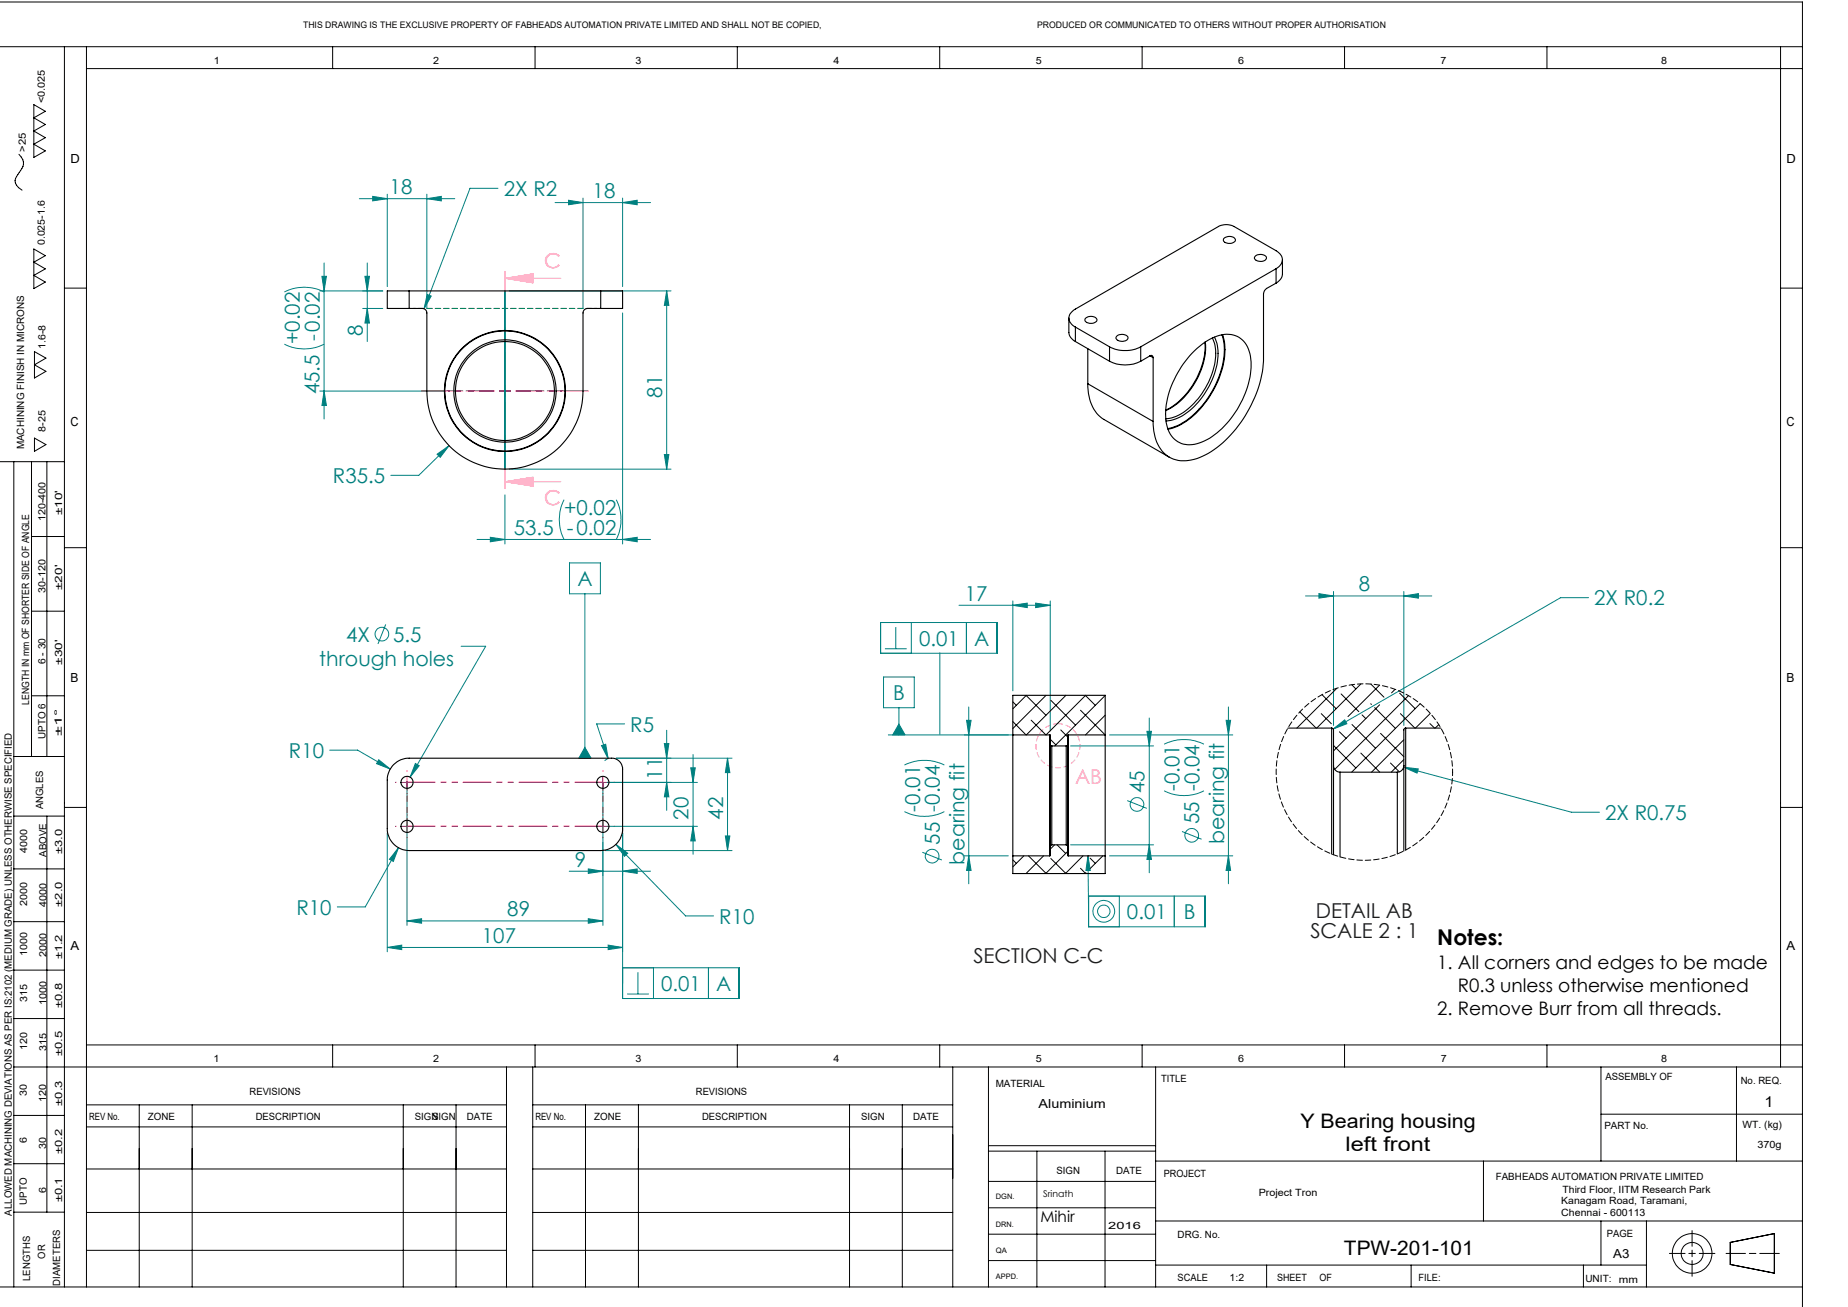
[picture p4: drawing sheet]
<svg xmlns="http://www.w3.org/2000/svg" width="420mm" height="297mm" viewBox="0 0 420 297" stroke-linecap="round" stroke-linejoin="round" font-family="sans-serif">
<g fill="none" stroke="#008080" stroke-width=".23">
<path d="M73.7 59.8v35.4M81.7 45.2h21.7M83.5 59.8v17.8M84.7 44.6l3.3 .6-3.3 .4zM88 44.1v21M97 45.2l3.3-.6v1zM97 44.1v26M113.2 42.8h-6.4l-10.4 27.4M126.2 46h21.6M129.2 45.5l3.3 .5-3.3 .5zM132.5 45v25.1M141.5 46l3.3-.5v1z"/>
<path d="M141.5 45v20.1M64.6 78.2a9.9 9.9 0 0 0 9.1 0M64.6 66.4a9.9 9.9 0 0 1 9.1 0M72.7 66.1h14.3M73.2 62.8h1l-.5 3.3zM82.4 70.1h4.6M82.9 62.8h1.1l-.5 3.3zM83.5 70.1l.5 3.3h-1.1zM97.1 66.9l.9 .4-1.6 2.9zM114.8 66.1v40.5M115.7 66.1h36.8M141.5 71.1v52.5"/>
<path d="M151.5 66.1l.5 3.3h-1zM151.5 66.1v40.5M72.7 88.9h28.2M73.7 88.9l.5 3.2h-1zM99.3 103.2l2.8-1.9-2.1 2.6zM102.1 101.3l-6.9 6.7h-6.4M114.8 112.5v11.1M115.7 106.6h36.8M128.2 113.6a9.9 9.9 0 0 0 0 9M140.1 113.6a9.9 9.9 0 0 1 0 9M151 103.3h1l-.5 3.3zM108.4 122.6h39.4"/>
<path d="M111.4 122.1l3.4 .5-3.4 .5zM129.4 127.9h7.1v7h-7.1zM132.9 134.9v37.4M141.5 122.6l3.3-.5v1zM217.9 137.5h20.8M230.2 137.5l3.3-.4v1zM230.2 136.6v20.4M235.4 137.1l3.3 .4-3.3 .6zM238.7 136.6v29.5M296.7 135.4h28.7M299.8 134.9l3.3 .5-3.3 .5zM303.1 134.4v30.4"/>
<path d="M319.1 135.4l3.3-.5v1zM319.1 134.4v30.4M361 135.8h-6.3l-51.7 29.9M87.7 141.9l-1.8 4.4M104.8 146.9h5.6l-17.2 29.7M200.1 141.5h26.5v6.9h-26.5zM200.8 153.8h7v7h-7zM201.1 147.4h5M203.6 142.5v4.9M207.1 141.5v6.9M213.6 148.3v18.6M219.6 141.5v6.9"/>
<path d="M74.9 170.5h6.4l7.4 4.3M86.1 172.6l2.6 2.2-3.1-1.3zM92.5 178.8v31.5M94.4 173.5l.9 .5-2.1 2.6zM132.9 169.8l1.4 2.5h-2.7zM136.7 169.4l1-.3 .5 3.3zM137 178.8v31.5M138 177.8h20.5M138.1 172.5l-.7 .4M140 172.3h26.4M142 164.5h-6.4l2.6 7.9M151 169h1l-.5 3.3z"/>
<path d="M151.5 177.8l.5 3.3h-1zM151.5 165.9v18.2M157 174.5h1l-.5 3.3zM157.5 171.4v22.7M165.3 172.3v21M165.3 172.3l.6 3.3h-1zM201.9 167h28.3M204.3 160.8v6.2M204.3 164.5l1.4 2.5h-2.8zM205.6 173.8a10.2 10.2 0 0 1 9 0M219.7 163.7h1l-.5 3.3zM220.2 160.7v40.1"/>
<path d="M243.3 169.5h18.9M252.2 167h28M260.7 166.2h1l-.5 3.3zM261.2 163.2v35.1M264.6 179.7a9.9 9.9 0 0 0 9 0M264.6 169.1a10.2 10.2 0 0 1 9 0M278.7 163.7h1l-.5 3.3zM279.2 160.7v40.1M303 165.7l2.6-2.1 .5 .9zM319 174.3l38.2 10.3h6.3M319 174.3l3.3 .4-.2 1zM88 189.3v27"/>
<path d="M90.6 192.6l-1.2 3.2-.9-.5zM90.6 192.6l-7.6 13.5h-6.3M129.4 198h18.4M133.7 197.4l3.3 .6-3.3 .5zM137.5 193.3h28.9M138 187.8h20.5M140 191.9l2.7 2-.8 .7zM140 191.9l15.8 16.2h6.4M141.5 198l3.3-.6v1.1zM141.5 188.3v38.6h26.5v-7h-26.5M157.5 187.8l.5 3.3h-1zM164.9 190h1l-.6 3.3z"/>
<path d="M205.6 184.4a9.9 9.9 0 0 0 9 0M209.6 193.7l4.5 1.7M219.2 194.5h10M220.2 194.5l.5 3.3h-1zM243.3 192h18.9M247.3 194.5l.1 12.6M247.3 194.5l.5 3.3h-1zM252.2 194.5h28M256.2 181.9l4.4 1.8M261.2 192l.5 3.3h-1zM268.6 188.9l4.5 1.8M279.2 194.5l.5 3.3h-1z"/>
<path d="M88 215.3l3.3-.5v1zM88 215.3h53.5M92.5 209.3l3.3-.5v1zM92.5 209.3h44.5M133.7 208.8l3.3 .5-3.3 .5zM138.2 214.8l3.3 .5-3.3 .5zM148.5 219.9v7M161 219.9v7M247.4 203.6h26.5v7h-26.5zM254.4 203.6v7M266.9 203.6v7M142.5 225.9h5"/>
<path d="M145 220.9v5"/>
<circle cx="86.8" cy="144.1" r="1.55"/>
<circle cx="211.8" cy="194.5" r="1.55"/>
<circle cx="258.4" cy="182.8" r="1.55"/>
<circle cx="270.9" cy="189.8" r="1.55"/>
<circle cx="250.9" cy="207.1" r="1.41"/>
<circle cx="250.9" cy="207.1" r="2.47"/>
</g>
<path d="M240.5 164.5a5 5 0 0 0-4.4 7.4 5 5 0 0 0 8.6 .3 5 5 0 0 0-3.9-7.7h-.3" fill="none" stroke="#ff80c0" stroke-width=".23" stroke-dasharray="1.3 .6" stroke-dashoffset=".1" stroke-linecap="butt"/>
<path d="M114.8 63.2l6.3-1v2.1zM114.8 63.2h12.7M114.8 61.7v12.7M114.8 98.4v12.7M114.8 109.5l6.3-1.1v2.1zM114.8 109.5h12.7" fill="none" stroke="#f0f" stroke-width=".23"/>
<g fill="none" stroke="#000" stroke-width=".23">
<path d="M-.1 10.6h409.7M-.1 .5h409.7v296.6M14.6 10.6v281.8M19.6 15.6h390M19.6 10.6v281.8M75.6 10.6v5M121.6 10.6v5M167.6 10.6v5M213.6 10.6v5M259.6 10.6v5M305.6 10.6v5M351.6 10.6v5"/>
<path d="M404.7 10.6v231.9M4.3 35.1a2.46 2.46 0 0 1 .4 3.6l-.6 .9a1.92 1.92 0 0 0 .1 3l.8 .6M7.7 23.8l2.6 1.5-2.6 1.5 2.6 1.5-2.6 1.5 2.6 1.5-2.6 1.5 2.6 1.5-2.6 1.5zM7.7 56.6l2.6 1.5-2.6 1.5 2.6 1.5-2.6 1.5 2.6 1.5-2.6 1.5zM7.8 79.9l2.6 1.5-2.6 1.5 2.6 1.5-2.6 1.5zM14.6 65.5h5M404.7 65.5h4.9M7.8 99.6l2.6 1.4-2.6 1.5zM-.1 104.9h14.7M3.1 104.9v187.5M7.2 104.9v67M10.7 104.9v67"/>
<path d="M7.2 138.9h7.4M7.2 121.9h7.4M14.6 124.5h5M404.7 124.5h4.9M7.2 158.1h7.4M3.1 171.9h11.5M3.1 185.5h11.5M3.1 197.4h11.5M10.7 185.5v89.9M14.6 183.5h5M404.7 183.5h4.9M3.1 209.4h11.5"/>
<path d="M3.1 220.4h11.5M3.1 231.5h11.5M19.6 237.5h390M75.6 237.5v5M121.6 237.5v5M167.6 237.5v5M213.6 237.5v5M259.6 237.5v5M305.6 237.5v5M351.6 237.5v5M3.1 242.5h406.5M3.1 253.5h11.5"/>
<path d="M19.6 256.1h95.5M19.6 251.1h95.5M31.6 251.1v41.3M43.7 251.1v41.3M91.7 251.1v41.3M103.6 251.1v41.3M115.1 242.5v49.9M121.1 256.1h95.4M121.1 251.1h95.4M121.1 242.5v49.9M133.1 251.1v41.3M145.1 251.1v41.3"/>
<path d="M193.1 251.1v41.3M205.1 251.1v41.3M216.5 242.5v49.9M224.6 242.5v49.9M262.6 242.5v49.9M363.9 253.2h45.7M363.9 242.5v21.3M394.7 242.5v21.3M3.1 264.4h11.5M3.1 275.4h11.5M19.6 265.6h95.5M19.6 275.5h95.5"/>
<path d="M121.1 265.6h95.4M121.1 275.5h95.4M224.6 260.3h38M224.6 261.6h38M224.6 268.5h38M224.6 274.5h38M235.7 261.6v30.8M251.1 261.6v30.8M262.6 263.8h147M262.6 277.5h147M337.1 263.8v13.7M363.9 277.5v10"/>
<path d="M374.2 277.5v14.9M384.6 279.6v3.6M0 292.4h409.6M19.6 284.1h95.5M121.1 284.1h95.4M224.6 280.5h38M224.6 286.5h38M262.6 287.5h111.6M287.9 287.5v4.9M320.7 287.5v4.9M359.9 287.5v4.9M379.4 284.8h3.6"/>
<path d="M383.8 284.8h1.5M384.6 284.1v1.5M384.6 286.5v3.5M386.2 284.8h3.5M392.3 284.8h4.4M393.2 282.3l10.1-2v9l-10.1-2zM397.6 284.8h1.5M399.9 284.8h4.5"/>
<circle cx="384.6" cy="284.8" r="2.49"/>
<circle cx="384.6" cy="284.8" r="4.5"/>
</g>
<path d="M112.3 88.8h-10.4M114.8 86.3v-10.3M114.8 91.3v10.4M117.3 88.8h10.4" fill="none" stroke="#f00" stroke-width=".23" stroke-dasharray="15.2 1.3 1.3 1.3" stroke-dashoffset="12"/>
<path d="M112.3 88.8h-16.5M114.8 86.3v-16.5M114.8 91.3v16.5M117.3 88.8h16.5" fill="none" stroke="#f00" stroke-width=".23" stroke-dasharray="15.2 1.3 1.3 1.3" stroke-dashoffset="8.9"/>
<g fill="none" stroke="#f00" stroke-width=".23" stroke-dasharray="15.2 1.3 1.3 1.3">
<path d="M90 177.8h-.1M92.5 175.3v-.2M95 177.8h.2M134.5 177.8h-.1M137 175.3v-.2M139.5 177.8h.2M90 187.8h-.1M92.5 180.3v.1M92.5 185.3v-.2M92.5 190.3v.1M95 187.8h.2M134.5 187.8h-.1"/>
<path d="M137 180.3v.1M137 185.3v-.2M137 190.3v.1M139.5 187.8h.2"/>
</g>
<path d="M113.5 88.9h2.5M114.8 87.6v2.5M91.3 177.8h2.5M92.5 176.5v2.5M135.7 177.8h2.6M137 176.5v2.5M91.3 187.8h2.5M92.5 186.5v2.5M135.7 187.8h2.6M137 186.5v2.5" fill="none" stroke="#f00" stroke-width=".23"/>
<path d="M92.5 177.8h44.5M137 187.8h-44.5" fill="none" stroke="#f00" stroke-width=".23" stroke-dasharray="6.3 1.3 1.3 1.3 1.3 1.3"/>
<path d="M137 177.8v10M92.5 187.8v-10" fill="none" stroke="#f00" stroke-width=".23" stroke-dasharray="6.3 1.3 1.3 1.3 1.3 1.3" stroke-dashoffset="4.5"/>
<path d="M93.9 70.1h41.8" fill="none" stroke="#008000" stroke-width=".23" stroke-dasharray="1.3 .6" stroke-dashoffset=".7"/>
<g fill="#008080">
<path d="M247.3 194.5l.5 3.3h-1zM204.3 164.5l1.4 2.5h-2.8zM132.9 169.8l1.4 2.5h-2.7z"/>
<path d="M235.4 137.1l3.3 .4-3.3 .6zM230.2 137.5l3.3-.4v1z"/>
<path d="M303 165.7l3.1-1.2-.5-.9zM319 174.3l3.1 1.4 .2-1z"/>
<path d="M299.8 134.9l3.3 .5-3.3 .5zM319.1 135.4l3.3-.5v1z"/>
<path d="M219.7 163.7h1l-.5 3.3zM220.2 194.5l.5 3.3h-1zM260.7 166.2h1l-.5 3.3zM261.2 192l.5 3.3h-1zM278.7 163.7h1l-.5 3.3zM279.2 194.5l.5 3.3h-1z"/>
</g>
<path d="M114.8 63.2l6.3-1v2.1zM114.8 109.5l6.3-1.1v2.1z" fill="#f0f"/>
<g fill="#008080">
<path d="M141.5 122.6l3.3-.5v1zM111.4 122.1l3.4 .5-3.4 .5z"/>
<path d="M151.5 177.8l.5 3.3h-1zM151 169h1l-.5 3.3z"/>
<path d="M151 103.3h1l-.5 3.3zM151.5 66.1l.5 3.3h-1z"/>
<path d="M157 174.5h1l-.5 3.3zM157.5 187.8l.5 3.3h-1z"/>
<path d="M92.5 209.3l3.3-.5v1zM133.7 208.8l3.3 .5-3.3 .5z"/>
<path d="M141.5 198l3.3-.6v1.1zM133.7 197.4l3.3 .6-3.3 .5z"/>
<path d="M141.5 46l3.3-.5v1zM129.2 45.5l3.3 .5-3.3 .5z"/>
<path d="M97.1 66.9l-.7 3.3 1.6-2.9zM99.3 103.2l.7 .7 2.1-2.6zM84.7 44.6l3.3 .6-3.3 .4zM97 45.2l3.3-.6v1zM94.4 173.5l-1.2 3.1 2.1-2.6zM90.6 192.6l-2.1 2.7 .9 .5zM86.1 172.6l-.5 .9 3.1 1.3zM140 191.9l1.9 2.7 .8-.7zM136.7 169.4l1.5 3-.5-3.3z"/>
<path d="M164.9 190h1l-.6 3.3zM165.3 172.3l.6 3.3h-1z"/>
<path d="M83.5 70.1l.5 3.3h-1.1zM82.9 62.8h1.1l-.5 3.3z"/>
<path d="M73.2 62.8h1l-.5 3.3zM73.7 88.9l.5 3.2h-1z"/>
<path d="M88 215.3l3.3-.5v1zM138.2 214.8l3.3 .5-3.3 .5z"/>
</g>
<g fill="none" stroke="#000" stroke-width=".25">
<path d="M278.1 54.3a1.65 1.65 0 0 1 2.7 .3 1.63 1.63 0 0 1-2.8-.1zM285.3 58.2a1.76 1.76 0 0 1 2.5 .3 1.54 1.54 0 0 1-2.6 .4l-.1-.3zM291.5 59v3.3a2.63 2.63 0 0 1-1.5 2M93 70.1h3a1.02 1.02 0 0 1 1 1v17.8a17.7 17.7 0 0 0 17.8 17.7 17.7 17.7 0 0 0 17.7-17.7v-17.8a1.02 1.02 0 0 1 1-1h3M93 66.1h-5v4h5M93 66.1v4M93 66.1h43.5M136.5 66.1h5v4h-5M136.5 66.1v4M242.9 72.3v3.3a2.57 2.57 0 0 0 1.5 2M244.4 74.3l7.8 4.5M244.4 74.3v3.3"/>
<path d="M244.4 77.6l7.8 4.5M246.8 72.3a1.62 1.62 0 0 1 2.5 .4 1.63 1.63 0 0 1-2.7 0zM247.2 79.2v8M252.2 78.8a7.8 7.8 0 0 0 7.1 0M252.2 78.8v3.3M253.8 76.4a1.76 1.76 0 0 1 2.6 .3 1.46 1.46 0 0 1-2.4 .6l-.4-.5zM259.3 78.8v3.3M271.5 79.7a10.7 10.7 0 0 1 8.3-3.7 5.4 5.4 0 0 1 4.4 5 19.8 19.8 0 0 1-4.9 14.6 14.1 14.1 0 0 1-8.3 5.4 5.3 5.3 0 0 1-6-5 20.2 20.2 0 0 1 6-15.8zM273.8 77.8a17.5 17.5 0 0 1-6.9 14.2l-2 1.2M273.9 77.7a16.9 16.9 0 0 1-9 15.6M275.6 76.8a11.3 11.3 0 0 1-.6 9.4 15.8 15.8 0 0 1-8.2 8.6l-1.9 .4M276 76.6a11.7 11.7 0 0 1-.5 9.7 16.5 16.5 0 0 1-8.3 8.9l-2.2 .5"/>
<path d="M277.7 76.1a14.6 14.6 0 0 1-1.1 10.6 19.5 19.5 0 0 1-9.6 10.2l-1.6 .5M277.8 76.1a15.2 15.2 0 0 1-1.4 11.4 18.9 18.9 0 0 1-9.7 9.7l-1.2 .3M290 61.1a2.17 2.17 0 0 0 1.5-2.1 2.17 2.17 0 0 0-1.5-2l-9.5-5.5a3.9 3.9 0 0 0-3.6 0l-32.5 18.7a2.15 2.15 0 0 0-1.5 2.1 2.15 2.15 0 0 0 1.5 2M290 64.3l-2.1 1.2-.5 .6-.2 .7v14.5a27.8 27.8 0 0 1-12.6 21.7 9.3 9.3 0 0 1-8.4 1.1 7.9 7.9 0 0 1-4.1-6.9v-1.4M290 61.1l-30.7 17.7M290 61.1v3.2M247.2 87.2a9.1 9.1 0 0 0 3.7 8.1l14.8 8.6M247.2 87.2l14.9 8.6M252.2 82.1a7.8 7.8 0 0 0 7.1 0M261.4 80.9a.44 .44 0 0 1 .5-.1 .44 .44 0 0 1 .2 .5M261.4 80.9l-2.1 1.2M261.4 80.9l.7 .4"/>
<path d="M262.1 81.3v14.5M89.5 173.7a4.8 4.8 0 0 1 3.5-1.4h46a2.46 2.46 0 0 1 2.5 2.5v13.5a5 5 0 0 1-5 5h-43.5a5 5 0 0 1-5-5v-11a5.2 5.2 0 0 1 1.5-3.6zM230.2 167v27.5M230.2 167v-9h21v9M230.2 167h8.4M238.6 167l.1 2.1M238.6 167v27.5M238.7 169.1l.3 .4M238.7 169.1v23.3M239 169.5v22.5M239 169.5h3.3M242.3 169.5v22.5"/>
<path d="M242.7 169.1l-.4 .4M242.7 169.1v23.3M242.8 167l-.1 2.1M242.8 167v27.5M242.8 167h8.4M251.2 167v27.5M292.7 165.4h9.9M302.6 165.4l.3 .1 .2 .4v8.1M302.6 165.4v28.7M303.1 174a1.51 1.51 0 0 0 1.5 1.5M303.1 174v20.2M304.6 175.5v19.2"/>
<path d="M304.6 175.5h13M317.6 175.5v18.6M319.1 174a1.51 1.51 0 0 1-1.5 1.5M319.1 174v19.4M319.5 165.4l-.4 .4v8.2M319.5 165.4v27.8M319.5 165.4h7.9M230.2 194.5v4h21v-4M230.2 194.5h8.4M238.7 192.4l-.1 2.1M239 192l-.3 .4M239 192h3.3"/>
<path d="M242.3 192l.4 .4M242.7 192.4l.1 2.1M242.8 194.5h8.4"/>
<circle cx="114.8" cy="88.8" r="13.8"/>
<circle cx="114.8" cy="88.9" r="11.6"/>
<circle cx="114.8" cy="88.9" r="13.6"/>
<circle cx="114.8" cy="88.9" r="11.2"/>
<circle cx="92.5" cy="177.8" r="1.38"/>
<circle cx="137" cy="177.8" r="1.36"/>
<circle cx="92.5" cy="187.8" r="1.39"/>
<circle cx="137" cy="187.8" r="1.37"/>
</g>
<g fill="none" stroke="#000" stroke-width=".23">
<path d="M230.2 159.5l.8 .8M233.2 158l4.5 4.5M233.3 158l-3.1 3.1M237.7 158l-7.5 7.6M238.8 159.1l5.6 5.7M242.1 158h.1M242.3 158l-9 9M246.7 158l2.2 2.3M246.7 158l-9 9-3.3-3.3M251.1 158l-11.4 11.5M300.5 157.9l3.2 3.1M303.8 156.4l-9.1 9"/>
<path d="M304.8 157.7l4 4M307.2 155.6l1 1M309.3 155.4l-10 10M311.5 159.9l.2 .2M311.6 155.5l2.9 2.9M313.5 155.7l-7.1 7.1M317 156.7l-.7 .7M318.1 157.5l3.5 3.5M320.1 158.1l-16.7 16.7M322.8 159.9l-15.6 15.6M230.2 164l3 3M238.7 168l1.3 1.3"/>
<path d="M241.1 165.9l1.6 1.6M245.6 161.4l5.6 5.6M251.2 162.5l-4.5 4.5M295.4 161.8l3.7 3.6M300.3 162.2l2.3 2.3M303.1 169.4l5.1 5.1M304.4 166.3l1.5 1.5M307.3 164.6l5.3 5.4M309.3 171.1l4.3 4.4M309.6 162.5l.8 .8M312.4 160.8l4.7 4.7M313.5 160.2l-10.4 10.4"/>
<path d="M313.8 166.6l5.3 5.3M316 173.4l2 2M318.3 162.2l3.3 3.2M319.1 168.1l-7.4 7.4M319.1 172.6l-2.9 2.9M325 164.4l1 1M325 162.1l-3.3 3.3M327 164.7l-.8 .7M230.2 195.4l.8 .8M232.7 194.5l-2.5 2.5M233.8 194.5l3.9 3.9M237.2 194.5l-4 4"/>
<path d="M238.8 195.1l3.5 3.4M239.7 192l-1 1M240.2 192l2 2M242.7 193.5l-5 5M245.6 197.3l1.1 1.2M246.1 194.5l-4 4M246.8 198.3l-.2 .2M247.2 194.5h.1M247.8 195l1.1 1.2M250.6 194.5l-2.8 2.8M251.2 198.4l-.1 .1"/>
</g>
<path d="M330.1 175.5l-.3-3.8-1.1-3.8-1.8-3.5-2.5-3-3.1-2.5-3.5-1.9-3.7-1.2-3.9-.4-4 .4-3.8 1.1-3.4 1.9-3.1 2.4-2.4 3-1.9 3.5-1.2 3.8-.4 3.9 .4 3.9 1.1 3.7 1.9 3.5 2.4 3 3 2.5 3.6 2 3.8 1.1 3.9 .4 3.9-.4 3.8-1.2 3.4-1.8 3-2.5 2.5-3 1.9-3.4 1.1-3.8 .4-3.9" fill="none" stroke="#000" stroke-width=".23" stroke-dasharray="1.3 .6" stroke-dashoffset=".5"/>
<text font-size="4.9" x="326.7" y="214.8">Notes:</text>
<g font-size="4.7" fill="#008080">
<text x="88.6" y="44.1">18</text>
<text x="114.5" y="44.5">2X R2</text>
<text x="134.7" y="45">18</text>
<text x="82.5" y="76.3" transform="rotate(-90 82.5 76.3)">8</text>
<text x="68.2" y="78.2" transform="rotate(-90 68.2 78.2)">+0.02</text>
<text x="72.6" y="89.6" transform="rotate(-90 72.6 89.6)">45.5 -0.02</text>
<text x="150.5" y="90.4" transform="rotate(-90 150.5 90.4)">81</text>
<text x="75.7" y="109.7">R35.5</text>
<text x="128.2" y="117">+0.02</text>
<text x="116.8" y="121.5">53.5 -0.02</text>
<text x="131.2" y="133.2">A</text>
<text x="219.2" y="136.5">17</text>
<text x="308.8" y="134.4">8</text>
<text x="362.3" y="137.6">2X R0.2</text>
<text x="78.7" y="145.8">4X</text>
<text x="89.4" y="145.8">5.5</text>
<text x="208.9" y="146.7">0.01</text>
<text x="221.4" y="146.7">A</text>
<text x="72.6" y="151.4">through holes</text>
<text x="203" y="159.1">B</text>
<text x="143.3" y="166.2">R5</text>
<text x="65.7" y="172.2">R10</text>
<text x="150.5" y="177.2" transform="rotate(-90 150.5 177.2)">11</text>
<text x="268.1" y="179.7" transform="rotate(-90 268.1 179.7)">-0.01</text>
<text x="209.1" y="184.4" transform="rotate(-90 209.1 184.4)">-0.01</text>
<text x="260.1" y="180.2" transform="rotate(-90 260.1 180.2)">45</text>
<text x="156.5" y="186.3" transform="rotate(-90 156.5 186.3)">20</text>
<text x="164.4" y="186.3" transform="rotate(-90 164.4 186.3)">42</text>
<text x="213.6" y="192" transform="rotate(-90 213.6 192)">55 -0.04</text>
<text x="272.6" y="187.2" transform="rotate(-90 272.6 187.2)">55 -0.04</text>
<text x="278.2" y="191.8" transform="rotate(-90 278.2 191.8)">bearing fit</text>
<text x="364.8" y="186.3">2X R0.75</text>
<text x="130.7" y="196.9">9</text>
<text x="219.2" y="196.5" transform="rotate(-90 219.2 196.5)">bearing fit</text>
<text x="67.4" y="207.8">R10</text>
<text x="115.3" y="208.2">89</text>
<text x="163.5" y="209.9">R10</text>
<text x="256.1" y="208.9">0.01</text>
<text x="269.1" y="208.9">B</text>
<text x="109.5" y="214.3">107</text>
<text x="150.2" y="225.2">0.01</text>
<text x="162.8" y="225.2">A</text>
</g>
<g font-size="4.7" fill="#f0f">
<text x="123.7" y="61">C</text>
<text x="123.7" y="114.8">C</text>
</g>
<text font-size="4.7" fill="#ff80c0" x="244.3" y="178.1">AB</text>
<g font-size="4.7" fill="#191924">
<text x="299.1" y="208.6">DETAIL AB</text>
<text x="297.8" y="213.2">SCALE 2 : 1</text>
<text x="221.2" y="218.9">SECTION C-C</text>
</g>
<g font-size="4.5">
<text x="295.5" y="256.3">Y Bearing housing</text>
<text x="305.8" y="261.6">left front</text>
<text x="305.4" y="285.2">TPW-201-101</text>
</g>
<g font-size="4.2">
<text x="326.7" y="220.1">1. All corners and edges to be made</text>
<text x="331.3" y="225.4">R0.3 unless otherwise mentioned</text>
<text x="326.7" y="230.6">2. Remove Burr from all threads.</text>
</g>
<text font-size="3.5" x="236.5" y="277.7">Mihir</text>
<text font-size="3.4" x="401.1" y="251.5">1</text>
<g font-size="2.8">
<text x="16" y="37.1">D</text>
<text x="406" y="37.1">D</text>
<text x="16" y="96.8">C</text>
<text x="406" y="96.8">C</text>
<text x="16" y="154.9">B</text>
<text x="406" y="154.9">B</text>
<text x="16" y="216">A</text>
<text x="406" y="216">A</text>
<text x="236" y="251.8">Aluminium</text>
<text x="366.7" y="285.9">A3</text>
</g>
<g font-size="2.3">
<text x="48.6" y="14.5">1</text>
<text x="98.4" y="14.5">2</text>
<text x="144.4" y="14.5">3</text>
<text x="189.4" y="14.5">4</text>
<text x="235.4" y="14.5">5</text>
<text x="281.4" y="14.5">6</text>
<text x="327.4" y="14.5">7</text>
<text x="377.5" y="14.5">8</text>
<text x="10.2" y="23.5" transform="rotate(-90 10.2 23.5)">&lt;0.025</text>
<text x="5.8" y="34.5" transform="rotate(-90 5.8 34.5)">&gt;25</text>
<text x="10.2" y="55.7" transform="rotate(-90 10.2 55.7)">0.025-1.6</text>
<text x="10.3" y="79.3" transform="rotate(-90 10.3 79.3)">1.6-8</text>
<text x="10.3" y="98.1" transform="rotate(-90 10.3 98.1)">8-25</text>
<text x="5.5" y="102.1" transform="rotate(-90 5.5 102.1)">MACHINING FINISH IN MICRONS</text>
<text x="10.3" y="118.4" transform="rotate(-90 10.3 118.4)">120-400</text>
<text x="14.1" y="117.1" transform="rotate(-90 14.1 117.1)">±10'</text>
<text x="10.3" y="134.7" transform="rotate(-90 10.3 134.7)">30-120</text>
<text x="14.1" y="134.1" transform="rotate(-90 14.1 134.1)">±20'</text>
<text x="10.3" y="150.9" transform="rotate(-90 10.3 150.9)">6 - 30</text>
<text x="14.1" y="151.1" transform="rotate(-90 14.1 151.1)">±30'</text>
<text x="6.7" y="160.1" transform="rotate(-90 6.7 160.1)">LENGTH IN mm OF SHORTER SIDE OF ANGLE</text>
<text x="10.3" y="168" transform="rotate(-90 10.3 168)">UPTO 6</text>
<text x="14.1" y="167.3" transform="rotate(-90 14.1 167.3)">±1°</text>
<text x="9.8" y="183.9" transform="rotate(-90 9.8 183.9)">ANGLES</text>
<text x="6.1" y="193.7" transform="rotate(-90 6.1 193.7)">4000</text>
<text x="10.6" y="194.7" transform="rotate(-90 10.6 194.7)">ABOVE</text>
<text x="14.1" y="194" transform="rotate(-90 14.1 194)">±3.0</text>
<text x="6.1" y="205.9" transform="rotate(-90 6.1 205.9)">2000</text>
<text x="10.6" y="206.1" transform="rotate(-90 10.6 206.1)">4000</text>
<text x="14.1" y="206" transform="rotate(-90 14.1 206)">±2.0</text>
<text x="6.1" y="217.3" transform="rotate(-90 6.1 217.3)">1000</text>
<text x="10.6" y="217.5" transform="rotate(-90 10.6 217.5)">2000</text>
<text x="14.1" y="218" transform="rotate(-90 14.1 218)">±1.2</text>
<text x="6.1" y="227.6" transform="rotate(-90 6.1 227.6)">315</text>
<text x="10.6" y="228.5" transform="rotate(-90 10.6 228.5)">1000</text>
<text x="14.1" y="229" transform="rotate(-90 14.1 229)">±0.8</text>
<text x="6.1" y="238.6" transform="rotate(-90 6.1 238.6)">120</text>
<text x="10.6" y="238.8" transform="rotate(-90 10.6 238.8)">315</text>
<text x="14.1" y="240" transform="rotate(-90 14.1 240)">±0.5</text>
<text x="48.6" y="241.3">1</text>
<text x="98.4" y="241.3">2</text>
<text x="144.4" y="241.3">3</text>
<text x="189.4" y="241.3">4</text>
<text x="235.4" y="241.3">5</text>
<text x="263.9" y="245.9">TITLE</text>
<text x="281.4" y="241.3">6</text>
<text x="327.4" y="241.3">7</text>
<text x="364.9" y="245.5">ASSEMBLY OF</text>
<text x="377.5" y="241.3">8</text>
<text x="6.1" y="249.1" transform="rotate(-90 6.1 249.1)">30</text>
<text x="10.5" y="250.3" transform="rotate(-90 10.5 250.3)">120</text>
<text x="14.2" y="251.2" transform="rotate(-90 14.2 251.2)">±0.3</text>
<text x="56.7" y="248.7">REVISIONS</text>
<text x="158.2" y="248.7">REVISIONS</text>
<text x="226.3" y="246.9">MATERIAL</text>
<text x="395.6" y="246.3">No. REQ.</text>
<text x="20.2" y="254.5">REV No.</text>
<text x="33.6" y="254.5">ZONE</text>
<text x="58.1" y="254.5">DESCRIPTION</text>
<text x="94.3" y="254.5">SIGN</text>
<text x="98.2" y="254.6">SIGN</text>
<text x="106.1" y="254.5">DATE</text>
<text x="121.7" y="254.5">REV No.</text>
<text x="135" y="254.5">ZONE</text>
<text x="159.5" y="254.5">DESCRIPTION</text>
<text x="195.7" y="254.5">SIGN</text>
<text x="207.5" y="254.5">DATE</text>
<text x="364.6" y="256.5">PART No.</text>
<text x="396" y="256.3">WT. (kg)</text>
<text x="6.1" y="259.8" transform="rotate(-90 6.1 259.8)">6</text>
<text x="10.5" y="261.1" transform="rotate(-90 10.5 261.1)">30</text>
<text x="14.2" y="262.2" transform="rotate(-90 14.2 262.2)">±0.2</text>
<text x="399.4" y="260.8">370g</text>
<text x="240.1" y="266.8">SIGN</text>
<text x="253.6" y="266.8">DATE</text>
<text x="264.5" y="267.6">PROJECT</text>
<text x="339.9" y="268.2">FABHEADS AUTOMATION PRIVATE LIMITED</text>
<text x="6.1" y="273.8" transform="rotate(-90 6.1 273.8)">UPTO</text>
<text x="10.5" y="271.1" transform="rotate(-90 10.5 271.1)">6</text>
<text x="14.2" y="273.2" transform="rotate(-90 14.2 273.2)">±0.1</text>
<text x="286.1" y="271.7">Project Tron</text>
<text x="354.8" y="273.7">Kanagam Road, Taramani,</text>
<text x="355.1" y="271">Third Floor, IITM Research Park</text>
<text x="2.7" y="276.2" transform="rotate(-90 2.7 276.2)">ALLOWED MACHINING DEVIATIONS AS PER IS:2102 (MEDIUM GRADE) UNLESS OTHERWISE SPECIFIED</text>
<text x="251.9" y="279.3">2016</text>
<text x="267.6" y="281.4">DRG. No.</text>
<text x="354.8" y="276.2">Chennai - 600113</text>
<text x="365.2" y="281.1">PAGE</text>
<text x="10.3" y="286" transform="rotate(-90 10.3 286)">OR</text>
<text x="6.8" y="291.1" transform="rotate(-90 6.8 291.1)">LENGTHS</text>
<text x="13.7" y="292.1" transform="rotate(-90 13.7 292.1)">DIAMETERS</text>
<text x="267.6" y="291.1">SCALE</text>
<text x="279.5" y="291.1">1:2</text>
<text x="290.3" y="291.1">SHEET</text>
<text x="299.9" y="291.1">OF</text>
<text x="322.4" y="291.1">FILE:</text>
<text x="360.3" y="291.3">UNIT:</text>
<text x="367.9" y="291.5">mm</text>
</g>
<text font-size="2.1" x="237.1" y="271.9">Srinath</text>
<g font-size="2">
<text x="68.9" y="6.4">THIS DRAWING IS THE EXCLUSIVE PROPERTY OF FABHEADS AUTOMATION PRIVATE LIMITED AND SHALL NOT BE COPIED,</text>
<text x="235.7" y="6.3">PRODUCED OR COMMUNICATED TO OTHERS WITHOUT PROPER AUTHORISATION</text>
</g>
<g font-size="1.7">
<text x="226.3" y="272.5">DGN.</text>
<text x="226.3" y="278.7">DRN.</text>
<text x="226.3" y="284.7">QA</text>
<text x="226.3" y="290.7">APPD.</text>
</g>
</svg>
